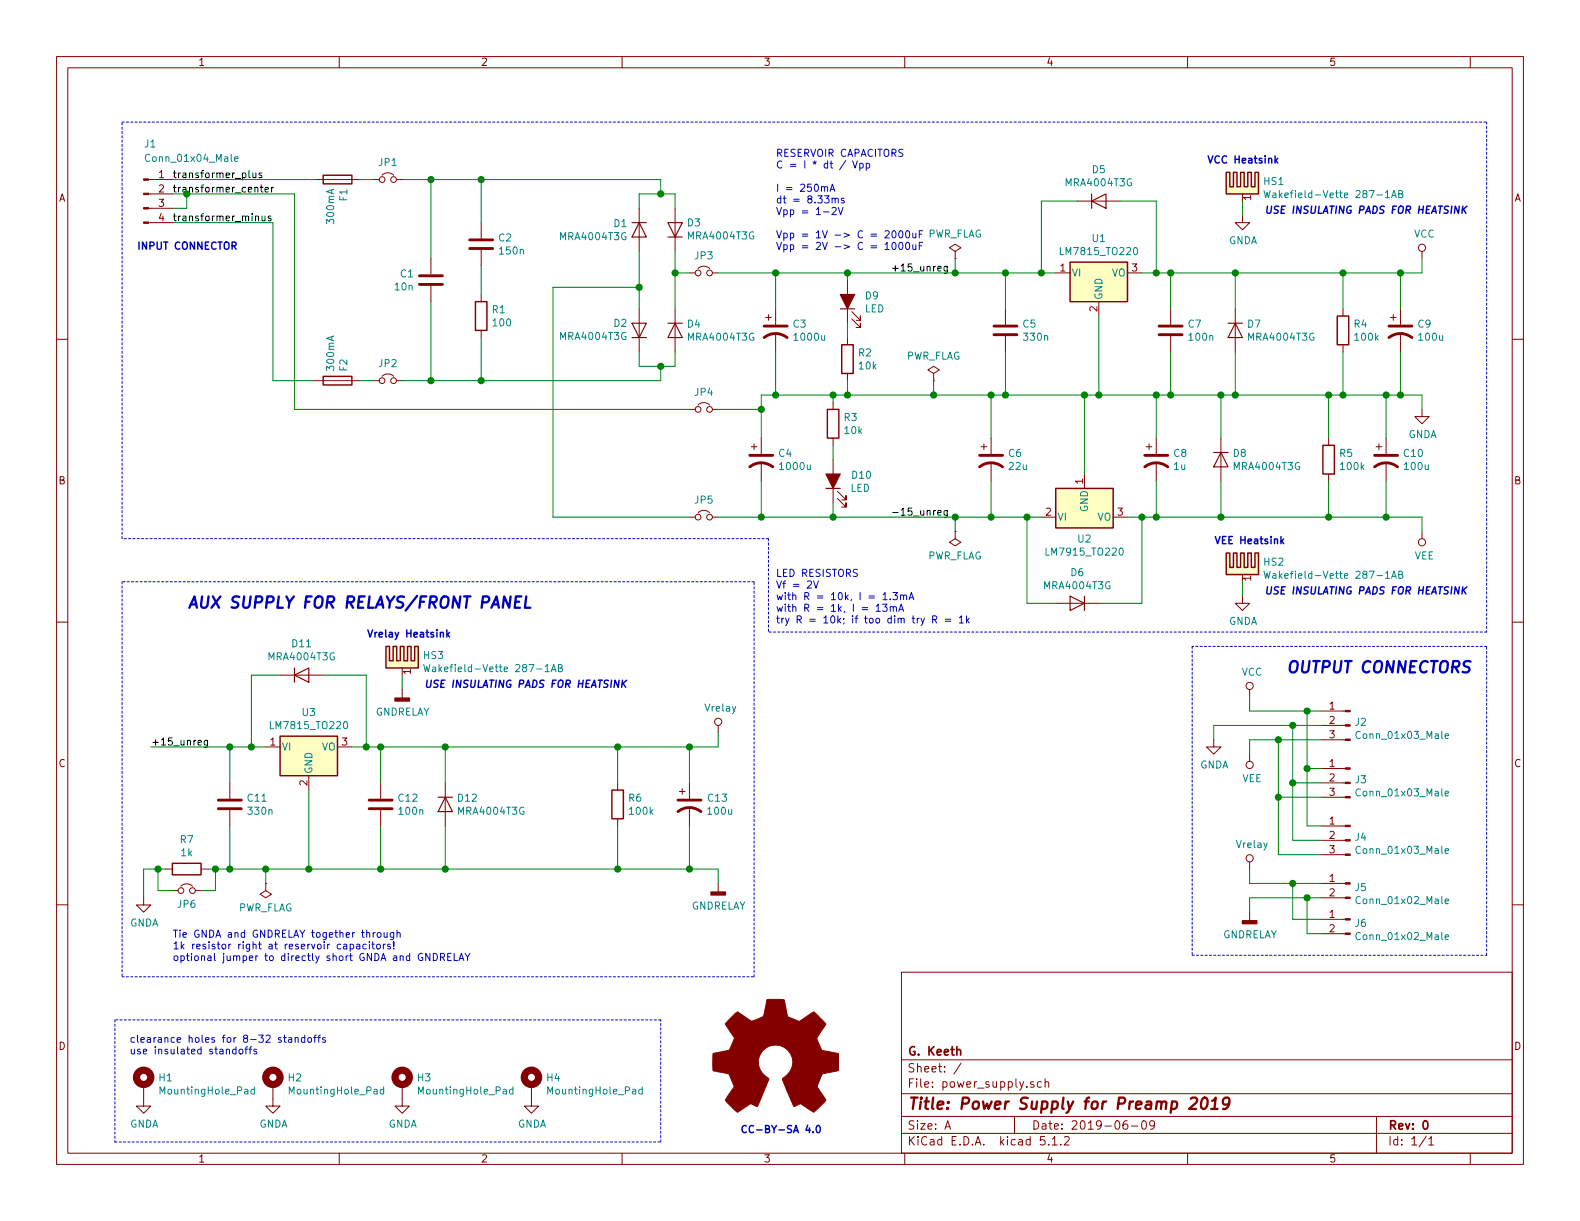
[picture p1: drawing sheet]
<svg xmlns="http://www.w3.org/2000/svg" width="279mm" height="216mm" viewBox="0 0 279 216" stroke-linecap="round" stroke-linejoin="round" font-family="sans-serif">
<g fill="none" stroke="#840000" stroke-width=".18">
<path d="M10 10h259.4v195.9h-259.4zM12 12h255.4v191.9h-255.4zM60 10v2M110 10v2M160 10v2M210 10v2M260 10v2M26.3 31.8h4.2M26.3 39.4h4.2M26.3 36.8h4.2M26.3 34.3h4.2M55.9 31.8h7.6"/>
<path d="M66 31.8h1.1M67.6 31a1.41 1.41 0 0 1 2 0M70.1 31.8h1M85.1 39.4v2.8M113 36.8v7.7M119.4 36.8v7.7M190.5 35.6h7.6M219.7 38.1v1.3h1.3l-1.3 1.2-1.3-1.2h1.3M10 60h2M76.2 45.7v2.8M76.2 50.5v2.8M85.1 44.2v2.8"/>
<path d="M85.1 52.1v1.2M85.1 58.4v1.3M113 54.6v7.6M119.4 54.6v7.6M121.9 48.3h1M123.4 47.5a1.41 1.41 0 0 1 2.1 0M126 48.3h1M135.4 56.1h1M135.9 55.6v1M137.2 54.6v2.8M137.2 58.9v3.3M149.9 49.5v7.7"/>
<path d="M149.9 59.7v1.3M150.6 56.4l1.5 1.5v-.7v.7h-.7M150.6 55.1l1.5 1.5v-.7v.7h-.7M168.9 44.5l1-.7-1-.6-1 .6 1 .7v1.2M168.9 45.7h.1M177.8 54.6v2.8M177.8 59.4v2.8M186.7 48.3h2.5M194.3 53.3v2.6M199.4 48.3h2.5M207 54.6v2.8M207 59.4v2.8"/>
<path d="M218.4 54.6v7.6M237.5 54.6v1.3M245.9 56.1h1M246.4 55.6v1M247.6 54.6v2.8M247.6 58.9v3.3M251.5 44.5v1.2M267.4 60h2M55.9 67.3h7.6M66 67.3h1.1M67.6 66.5a1.41 1.41 0 0 1 2 0M70.1 67.3h1"/>
<path d="M121.9 72.4h1M123.4 71.6a1.41 1.41 0 0 1 2.1 0M126 72.4h1M132.8 79h1.1M133.3 78.5v1M134.6 77.5v2.8M147.3 71.1v1.3M147.3 77.5v1.2M149.9 66v1.3M165.1 66l1-.6-1-.6-1 .6 1 .6v1.3M165.1 67.3h.1M173.5 79h1"/>
<path d="M174 78.5v1M175.3 77.5v2.8M202.7 79h1M203.2 78.5v1M204.5 77.5v2.8M215.9 77.5v7.6M234.9 77.5v1.2M237.5 61v1.2M243.3 79h1M243.8 78.5v1M245.1 77.5v2.8M251.5 72.4v1.3h1.2l-1.2 1.2-1.3-1.2h1.3"/>
<path d="M121.9 91.4h1M123.4 90.7a1.41 1.41 0 0 1 2.1 0M126 91.4h1M134.6 81.8v3.3M147.3 81.3v7.6M148.1 88.1l1.5 1.6v-.8v.8h-.8M148.1 86.9l1.5 1.5v-.8v.8h-.8M168.9 94v1.3l1 .6-1 .6-1-.6 1-.6M168.9 94h.1M175.3 81.8v3.3M184.1 91.4h2.6M191.8 83.8v2.6"/>
<path d="M196.8 91.4h2.6M204.5 81.8v3.3M234.9 83.8v1.3M245.1 81.8v3.3M251.5 94v1.3M10 110h2M49.5 119.4h7.6M186.7 106.7h7.6M219.7 105.4v1.3h1.3l-1.3 1.3-1.3-1.3h1.3M267.4 110h2M40.6 138.4v2.8M47 132.1h2.5"/>
<path d="M54.6 137.2v2.5M59.7 132.1h2.5M67.3 138.4v2.8M71.1 121.9v1.5M78.7 138.4v7.7M109.2 138.4v1.3M120.1 140h1.1M120.6 139.4v1.1M121.9 138.4v2.8M127 128.3v1.2M214.6 130.8v1.3h1.3l-1.3 1.3-1.2-1.3h1.2M221 121.9v1.3"/>
<path d="M221 133.4v1.2M233.7 130.8h4.2M233.7 128.3h4.2M233.7 125.7h4.2M233.7 138.4h4.2M233.7 135.9h4.2M10 160h2M25.4 158.8v1.2h1.3l-1.3 1.3-1.3-1.3h1.3M29.2 153.7h1.3M30.5 157.5h1M32 156.7a1.41 1.41 0 0 1 2 0M34.5 157.5h1.1"/>
<path d="M35.6 153.7h1.2M40.6 143.3v2.8M47 156.2v1.3l-1 .6 1 .7 1-.7-1-.6M47 156.2h.1M67.3 143.3v2.8M109.2 144.8v1.3M121.9 142.7v3.4M127 156.2v1.5M221 152.4v1.3M233.7 141h4.2M233.7 151.1h4.2M233.7 148.6h4.2"/>
<path d="M233.7 146.1h4.2M233.7 158.8h4.2M233.7 156.2h4.2M267.4 160h2M159.4 171.9h108v32h-108zM221 161.3v1.5M233.7 165.1h4.2M233.7 162.6h4.2M25.4 191.8v3.8h1.3l-1.3 1.3-1.3-1.3h1.3M48.3 191.8v3.8h1.2l-1.2 1.3-1.3-1.3h1.3M71.1 191.8v3.8h1.3l-1.3 1.3-1.3-1.3h1.3M94 191.8v3.8h1.2l-1.2 1.3-1.3-1.3h1.3"/>
<path d="M159.4 197.4h108M159.4 193.4h108M159.4 187.4h108M167.1 199.7l.5-1.5 .5 1.5M167.2 199.2h.8M170 188l-1.3 1.9M179.4 197.4v3M182.8 191.3a.37 .37 0 0 0-.6 .2l.1 .2 .5 .1 .1 .2-.2 .3-.5-.1M184.1 191.3h-.4l-.3 .2 .1 .6 .2 .2 .4-.1M184.8 191.4l.1-.1a.37 .37 0 0 1 .5 .2v.8M184.8 190.8v1.5M199.3 198.2a.62 .62 0 0 0-.7 .6l.1 .7 .2 .2 .5-.2v-.5l-.1-.2h-.4l-.3 .2"/>
<path d="M200.1 199.1h1.1M202 198.3l.4-.1a.94 .94 0 0 1 0 1.5 .82 .82 0 0 1-.4-1.4zM204.2 198.8l-.3 .3h-.3l-.3-.3v-.3l.2-.3h.4l.2 .1a1.13 1.13 0 0 1-.2 1.3l-.4 .1M243.4 197.4v6.5M60 203.9v2M110 203.9v2M159.4 200.4h108M160 203.9v2M184.7 201h-.7l-.1 .7 .2-.2 .6 .1 .1 .2-.1 .5-.2 .2-.6-.2M185.4 202.3v.2M186.1 201.4l.4-.4v1.5M186.1 202.5h.8"/>
<path d="M187.6 202.3v.2M188.2 201.1l.2-.1h.4l.3 .4-.9 1.1h.9M210 203.9v2M252.2 200.9l-1.2 1.9M252.7 201.4l.4-.4v1.5M252.7 202.5h.8M260 203.9v2"/>
<circle cx="67.6" cy="31.8" r=".51"/>
<circle cx="69.6" cy="31.8" r=".51"/>
<circle cx="123.4" cy="48.3" r=".51"/>
<circle cx="125.5" cy="48.3" r=".51"/>
<circle cx="251.5" cy="43.8" r=".63"/>
<circle cx="67.6" cy="67.3" r=".51"/>
<circle cx="69.6" cy="67.3" r=".51"/>
<circle cx="123.4" cy="72.4" r=".51"/>
<circle cx="125.5" cy="72.4" r=".51"/>
<circle cx="123.4" cy="91.4" r=".51"/>
<circle cx="125.5" cy="91.4" r=".51"/>
<circle cx="251.5" cy="95.9" r=".63"/>
<circle cx="127" cy="127.6" r=".63"/>
<circle cx="221" cy="121.3" r=".63"/>
<circle cx="221" cy="135.3" r=".63"/>
<circle cx="32" cy="157.5" r=".51"/>
<circle cx="34" cy="157.5" r=".51"/>
<circle cx="221" cy="151.8" r=".63"/>
</g>
<path d="M169.2 185.7l.1-.1a.37 .37 0 0 1 .6 .2v.8M251.8 198.3l.2-.1a.8 .8 0 0 1 .5 .7 .8 .8 0 0 1-.5 .8l-.2-.2-.2-.4z" fill="none" stroke="#840000" stroke-width=".3"/>
<path d="M210.6 194.3l.3-.2h.5l.2 .2 .1 .4-.1 .2-1.3 1.2h1.2M212.8 194.2a.44 .44 0 0 1 .4-.1 .44 .44 0 0 1 .3 .4 1.15 1.15 0 0 1-.7 1.6l-.2-.1a1.52 1.52 0 0 1 .2-1.8zM214.2 196.1h1.1M214.4 194.7l.6-.6-.2 2M217.4 194.9a.65 .65 0 0 1-1.1 .2v-.6a.65 .65 0 0 1 1.1-.2 1.5 1.5 0 0 1-.7 1.8h-.4" fill="none" stroke="#840000" stroke-width=".41"/>
<g fill="none" stroke="#840000" stroke-width=".51">
<path d="M74.2 50.3h4M74.2 48.8h4M83.1 43.9h4M83.1 42.4h4M135.1 59.7a3.3 3.3 0 0 1 4.1 0M135.1 57.7h4.1M175.8 57.7h4M175.8 59.2h4M205 57.7h4M205 59.2h4M245.6 59.7a3.3 3.3 0 0 1 4.1 0M245.6 57.7h4.1"/>
<path d="M132.6 82.6a3.3 3.3 0 0 1 4.1 0M132.6 80.5h4.1M173.2 82.6a3.3 3.3 0 0 1 4.1 0M173.2 80.5h4.1M202.4 82.6a3.3 3.3 0 0 1 4.1 0M202.4 80.5h4.1M243.1 82.6a3.3 3.3 0 0 1 4 0M243.1 80.5h4M38.6 141.5h4.1M38.6 143h4.1M65.3 141.5h4M65.3 143h4"/>
<path d="M119.9 143.5a3.3 3.3 0 0 1 4.1 0M119.9 141.5h4.1"/>
</g>
<g fill="none" stroke="#008400" stroke-width=".18">
<path d="M30.5 36.8h2.5v-2.5h19.1v38.1h69.8M30.5 39.4h17.8v27.9h7.6M30.5 31.8h25.4M63.5 31.8h2.5M71.1 31.8h45.7v2.5M76.2 31.8v13.9M85.1 31.8v7.6M113 36.8v-2.5h6.4v2.5M190.5 35.6h-6.4v12.7M198.1 35.6h6.4v12.7M219.7 35.6v2.5M76.2 53.3v14"/>
<path d="M85.1 47v5.1M85.1 59.7v7.6M113 44.5v10.1M113 50.8h-15.2v40.6h24.1M119.4 44.5v10.1M119.4 48.3h2.5M127 48.3h59.7M137.2 48.3v6.3M149.9 48.3v1.2M149.9 57.2v2.5M168.9 45.7v2.6M177.8 48.3v6.3"/>
<path d="M194.3 55.9v14M207 48.3v6.3M218.4 48.3v6.3M237.5 48.3v6.3M247.6 48.3v6.3M251.5 45.7v2.6h-49.6M63.5 67.3h2.5M113 62.2v2.6h6.4v-2.6M116.8 64.8v2.5h-45.7M127 72.4h7.6M137.2 62.2v7.7M147.3 69.9v1.2"/>
<path d="M147.3 78.7v2.6M149.9 67.3v2.6M165.1 67.3v2.6M175.3 69.9v7.6M177.8 62.2v7.7M191.8 69.9v13.9M204.5 69.9v7.6M207 62.2v7.7M215.9 69.9v7.6M218.4 62.2v7.7M234.9 69.9v7.6M237.5 62.2v7.7"/>
<path d="M245.1 69.9v7.6M247.6 62.2v7.7M251.5 72.4v-2.5h-116.9v7.6M127 91.4h57.1M134.6 85.1v6.3M147.3 88.9v2.5M168.9 91.4v2.6M175.3 85.1v6.3M181.6 91.4v15.3h5.1M199.4 91.4h52.1v2.6M201.9 91.4v15.3h-7.6M204.5 85.1v6.3"/>
<path d="M215.9 85.1v6.3M234.9 85.1v6.3M245.1 85.1v6.3M49.5 119.4h-5.1v12.7M57.1 119.4h7.7v12.7M71.1 119.4v2.5M219.7 102.9v2.5M26.7 132.1h20.3M40.6 132.1v6.3M54.6 139.7v14M67.3 132.1v6.3M78.7 132.1v6.3"/>
<path d="M109.2 132.1v6.3M121.9 132.1v6.3M127 129.5v2.6h-64.8M221 123.2v2.5h12.7M226.1 130.8v20.3h7.6M228.6 138.4h5.1M228.6 128.3v20.3h5.1M231.1 135.9h2.6M231.1 125.7v20.4h2.6M233.7 130.8h-12.7v2.6M233.7 128.3h-19.1v2.5M27.9 153.7v3.8h2.6"/>
<path d="M29.2 153.7h-3.8v5.1M36.8 153.7h90.2v2.5M38.1 153.7v3.8h-2.5M40.6 146.1v7.6M47 153.7v2.5M67.3 146.1v7.6M78.7 146.1v7.6M109.2 146.1v7.6M121.9 146.1v7.6M221 153.7v2.5h12.7M226.1 141h7.6M228.6 156.2v6.4h5.1"/>
<path d="M231.1 158.8v6.3h2.6M233.7 158.8h-12.7v2.5"/>
</g>
<g fill="none" stroke="#840000" stroke-width=".25">
<path d="M57.1 31h5.1v1.5h-5.1zM216.8 30.5h.7v2.5h.6v-2.5h.6v2.5h.7v-2.5h.6v2.5h.6v-2.5h.7v2.5h.6v-2.5h.7v3.8h-5.8zM84.1 53.3h2v5.1h-2zM189.2 46.4h10.2v6.9h-10.2zM236.5 55.9h2v5.1h-2zM57.1 66.5h5.1v1.6h-5.1zM146.3 72.4h2v5.1h-2zM148.8 61h2.1v5h-2.1zM233.9 78.7h2.1v5.1h-2.1zM186.7 86.4h10.1v6.9h-10.1zM216.8 97.8h.7v2.5h.6v-2.5h.6v2.5h.7v-2.5h.6v2.5h.6v-2.5h.7v2.5h.6v-2.5h.7v3.8h-5.8zM68.2 114.3h.7v2.5h.6v-2.5h.7v2.5h.6v-2.5h.6v2.5h.7v-2.5h.6v2.5h.6v-2.5h.7v3.8h-5.8z"/>
<path d="M49.5 130.2h10.2v7h-10.2zM108.2 139.7h2v5.1h-2zM30.5 152.7h5.1v2h-5.1z"/>
</g>
<g fill="#008400" stroke="#008400" stroke-width=".25">
<circle cx="116.8" cy="64.8" r=".51"/>
<circle cx="116.8" cy="34.3" r=".51"/>
<circle cx="113" cy="50.8" r=".51"/>
<circle cx="204.5" cy="48.3" r=".51"/>
<circle cx="119.4" cy="48.3" r=".51"/>
<circle cx="76.2" cy="31.8" r=".51"/>
<circle cx="76.2" cy="67.3" r=".51"/>
<circle cx="85.1" cy="31.8" r=".51"/>
<circle cx="85.1" cy="67.3" r=".51"/>
<circle cx="137.2" cy="48.3" r=".51"/>
<circle cx="134.6" cy="91.4" r=".51"/>
<circle cx="194.3" cy="69.9" r=".51"/>
<circle cx="191.8" cy="69.9" r=".51"/>
<circle cx="184.2" cy="48.3" r=".51"/>
<circle cx="134.6" cy="72.4" r=".51"/>
<circle cx="137.2" cy="69.9" r=".51"/>
<circle cx="231.1" cy="125.7" r=".51"/>
<circle cx="231.1" cy="135.9" r=".51"/>
<circle cx="228.6" cy="128.3" r=".51"/>
<circle cx="228.6" cy="138.4" r=".51"/>
<circle cx="226.1" cy="130.8" r=".51"/>
<circle cx="226.1" cy="141" r=".51"/>
<circle cx="64.8" cy="132.1" r=".51"/>
<circle cx="44.5" cy="132.1" r=".51"/>
<circle cx="168.9" cy="48.3" r=".51"/>
<circle cx="168.9" cy="91.4" r=".51"/>
<circle cx="165.1" cy="69.9" r=".51"/>
<circle cx="54.6" cy="153.7" r=".51"/>
<circle cx="47" cy="153.7" r=".51"/>
<circle cx="228.6" cy="156.2" r=".51"/>
<circle cx="231.1" cy="158.8" r=".51"/>
<circle cx="27.9" cy="153.7" r=".51"/>
<circle cx="38.1" cy="153.7" r=".51"/>
<circle cx="40.6" cy="153.7" r=".51"/>
<circle cx="40.6" cy="132.1" r=".51"/>
<circle cx="247.7" cy="48.3" r=".51"/>
<circle cx="247.7" cy="69.9" r=".51"/>
<circle cx="245.1" cy="69.9" r=".51"/>
<circle cx="245.1" cy="91.4" r=".51"/>
<circle cx="121.9" cy="132.1" r=".51"/>
<circle cx="121.9" cy="153.7" r=".51"/>
<circle cx="147.3" cy="69.9" r=".51"/>
<circle cx="147.3" cy="91.4" r=".51"/>
<circle cx="149.9" cy="48.3" r=".51"/>
<circle cx="149.9" cy="69.9" r=".51"/>
<circle cx="175.3" cy="69.9" r=".51"/>
<circle cx="175.3" cy="91.4" r=".51"/>
<circle cx="177.8" cy="48.3" r=".51"/>
<circle cx="177.8" cy="69.9" r=".51"/>
<circle cx="181.6" cy="91.4" r=".51"/>
<circle cx="201.9" cy="91.4" r=".51"/>
<circle cx="204.5" cy="69.9" r=".51"/>
<circle cx="204.5" cy="91.4" r=".51"/>
<circle cx="207" cy="48.3" r=".51"/>
<circle cx="207" cy="69.9" r=".51"/>
<circle cx="218.4" cy="48.3" r=".51"/>
<circle cx="218.4" cy="69.9" r=".51"/>
<circle cx="215.9" cy="69.9" r=".51"/>
<circle cx="215.9" cy="91.4" r=".51"/>
<circle cx="237.5" cy="69.9" r=".51"/>
<circle cx="235" cy="69.9" r=".51"/>
<circle cx="235" cy="91.4" r=".51"/>
<circle cx="237.5" cy="48.3" r=".51"/>
<circle cx="109.2" cy="132.1" r=".51"/>
<circle cx="109.2" cy="153.7" r=".51"/>
<circle cx="78.7" cy="132.1" r=".51"/>
<circle cx="78.7" cy="153.7" r=".51"/>
<circle cx="67.3" cy="132.1" r=".51"/>
<circle cx="67.3" cy="153.7" r=".51"/>
</g>
<g fill="none" stroke="#000" stroke-width=".18">
<path d="M44.7 30.6l.1 .8h.3l.1-.1M45.2 30.6v.8M46 33.1h.5M46.2 32.7v1.1l.3 .2M46.3 30.6h-.3l-.2 .2v.1l.5 .2v.3h-.5M46.3 38.2l.1 .8h.3l.2-.1M46.9 33.5l.6-.1-.1-.2-.3-.1-.2 .2v.6h.5M46.9 38.2v.8M47.9 38.3l-.3-.1-.2 .2 .1 .2 .4 .1v.3h-.5M48 33.1v.9M48.4 33.1l-.3 .1-.1 .2M167.5 47.1v1.1l-.2 .2-.3-.1"/>
<path d="M167.5 47.1h-.3l-.3 .2 .1 .6h.5M165.8 90.7l.6-.1v-.3h-.4l-.2 .1 .1 .7h.5M167.5 90.3v1.1l-.2 .1h-.3M167.5 90.3h-.3l-.3 .2 .1 .6h.5M36.7 130.9v1.2l-.2 .1-.3-.1M36.7 131l-.4-.1-.2 .2 .1 .6h.5"/>
</g>
<g fill="none" stroke="#0000c2" stroke-width=".18">
<path d="M145.8 33.2l.2-.2h.3l.1 .8M146.8 33.8l.4-1.2 .4 1.2M146.9 33.5h.6M147.1 35.2l.2-.1h.3l.1 .8M147.1 36.8l.5-.1 .3 .3-.8 .9h.8M147.1 35.1v.8M147.7 35.2l.2-.1h.3v.8M148.2 36.7l.5 1.2 .4-1.2M149.3 35.1h-.4l-.1 .1v.2l.5 .1v.3h-.5M149.6 28.4l-1.1 1.6M150.8 28.4l.4 1.3 .4-1.3M152 28.9h.4l.3 .2-.2 .6h-.5"/>
<path d="M152 28.9v1.2M153.2 28.9h.3l.3 .2-.1 .6h-.5M153.2 28.9v1.2M156.5 40.9l.5-.1 .3 .3-.8 1h.8M156.5 44.1h.8M157.8 40.9l.2-.1a.69 .69 0 0 1 .5 .6 .69 .69 0 0 1-.5 .7l-.2-.2-.1-.3zM157.8 43l.2-.2a.69 .69 0 0 1 .5 .7 .69 .69 0 0 1-.5 .6l-.2-.1-.1-.4zM159.1 40.9l.1-.1a.67 .67 0 0 1 .5 .6 .67 .67 0 0 1-.5 .7l-.3-.5zM159.1 43l.1-.2a.67 .67 0 0 1 .5 .7 .67 .67 0 0 1-.5 .6l-.3-.5zM160.3 40.9l.2-.1a.69 .69 0 0 1 .4 .6 .69 .69 0 0 1-.4 .7l-.3-.3-.1-.2zM160.3 43l.2-.2a.69 .69 0 0 1 .4 .7 .69 .69 0 0 1-.4 .6l-.3-.2-.1-.3zM161.4 41.2l.1 .8 .3 .1 .2-.2"/>
<path d="M161.4 43.3l.1 .8h.3l.2-.1M162 41.2v.9M162 43.3v.8M162.6 41.4h.4M162.6 43.5h.4M163.2 40.8h-.6v1.3M163.2 42.8h-.6v1.3M143.9 102.7l.4 1.3 .4-1.3M154.9 107.2l.4-.4v1.3M154.9 108.1h.8M156.1 106.8h.8l-.4 .5 .3 .1v.7h-.5l-.2-.1M156.2 105.1l.3-.3v1.2"/>
<path d="M156.2 106h.7M157.4 105.9v.1M157.4 107.4l.2-.1h.3l.1 .8M157.4 107.3v.8M157.9 104.8h.8l-.4 .5 .3 .1 .1 .4-.3 .2-.5-.1M158 107.4l.1-.1h.3l.1 .8M158.9 108.1l.5-1.3 .4 1.3M159.1 107.7h.6M159.2 105.3l.2-.1 .3 .1 .1 .7M159.2 105.2v.8M159.8 105.4l.2-.2 .3 .1v.7M160.8 106l.4-1.2 .4 1.2"/>
<path d="M160.9 105.7h.6M162.9 109.3l.3 .9M163.5 109.3l-.5 1.2-.1 .1M164.9 109.6l.6-.1 .2-.2-.1-.3-.2-.1h-.5v1.3M165.2 109.6l.5 .6M167.2 109.5h.9M167.2 109.9h.9M169.6 109.2l.4-.3v1.3M169.6 110.2h.8M170.9 108.9v1.3M171 109.7l.4 .5M171.4 109.3l-.5 .5"/>
<path d="M61.9 167h.4l.2 .2-.1 .5h-.5M61.9 167v1.2M63.1 167h.5v.8M63.6 167.3h-.4l-.2 .2 .1 .2h.5M64.8 167h-.4l-.2 .2 .1 .5h.5M65.3 167v.8M65.7 167h.5M65.9 166.5v1.1l.3 .2M66.3 164.9l-.3 .2M66.7 167h.3l.3 .2-.2 .5-.3 .1-.2-.1zM66.8 164.9h.3l.3 .2-.1 .6h-.3l-.3-.2zM67.8 167v.8"/>
<path d="M67.9 164.9l.1 .8h.3l.2-.1M68.1 167l-.3 .2M68.5 164.9v.8M69 167h-.3l-.2 .1 .1 .2 .4 .1v.3h-.5M69.6 164.9v1l-.2 .3-.3-.1M69.6 164.9h-.4l-.2 .2 .1 .6h.5M69.6 167.7v.1M69.6 166.5v.8M70.2 165l.2-.1h.3l.1 .8M70.2 164.5v1.2M76 168.6v1.2l-.7-1.2v1.2M76.6 168.6a.64 .64 0 0 1 .7 .6 .64 .64 0 0 1-.7 .6z"/>
<path d="M77.9 169.2h.6l.1-.5-.2-.1h-.5v1.2M78.2 169.2l.4 .6M79.2 169.2h.4M79.8 168.6h-.6v1.2h.6M80.3 168.6v1.2h.6M81.2 169.8l.4-1.2 .4 1.2M81.3 169.5h.6M82.2 168.6l.5 .6 .4-.6M82.7 169.2v.6M41.7 185.6l-.3-.1-.3 .3 .1 .5h.5M41.7 185.1v1.3M42.4 185.6l.3-.1 .3 .3-.2 .5-.3 .1-.2-.3z"/>
<path d="M43.3 185.5h.5M43.8 185.1l-.3 .2v1.1M44 185.5h.5M44.5 185.1l-.3 .2v1.1M45.4 185.6l-.3-.1-.2 .2v.2l.5 .1v.3h-.5M50.1 183.5h.5M50.3 183v1.1l.3 .2M51.1 183.5h.4l.1 .8M51.6 183.8h-.4l-.2 .2 .2 .3h.4M52.2 183.6l.2-.1h.3v.8M52.2 183.5v.8M53.9 183.5h-.4l-.2 .2 .1 .6h.5"/>
<path d="M53.9 183v1.3M54.5 183.6l.2-.1 .3 .1 .1 .5-.1 .2h-.3l-.2-.1zM55.4 183.5h.5M55.9 183l-.2 .2v1.1M56.2 183.5h.5M56.7 183l-.3 .2v1.1M57.5 183.5h-.3l-.2 .1 .1 .2 .4 .1v.4h-.5"/>
</g>
<g fill="none" stroke="#840000" stroke-width=".2">
<path d="M111.8 39.4h2.5M113 39.4l1.3 2.5h-2.5zM118.1 39.4h2.5l-1.2 2.5zM193 35.6l2.6-1.3v2.5zM193 34.3v2.5M111.8 57.2h2.5l-1.3 2.5zM111.8 59.7h2.5M118.1 41.9h2.5M118.1 57.2h2.5M119.4 57.2l1.2 2.5h-2.5zM148.6 54.6h2.5M217.2 57.2h2.5"/>
<path d="M218.4 57.2l1.3 2.5h-2.5zM146 86.4h2.6M214.6 80h2.6M215.9 80l1.3 2.6h-2.6zM52.1 119.4l2.5-1.3v2.6zM52.1 118.1v2.6M189.2 105.4l2.6 1.3-2.6 1.3zM191.8 105.4v2.6M77.5 141h2.5M78.7 141l1.3 2.5h-2.5z"/>
</g>
<g fill="#840000" stroke="#840000" stroke-width=".18">
<path d="M237.9 130.7h.9v.2h-.9z"/>
<path d="M237.9 128.1h.9v.3h-.9z"/>
<path d="M237.9 125.6h.9v.3h-.9z"/>
<path d="M237.9 140.8h.9v.3h-.9z"/>
<path d="M237.9 138.3h.9v.3h-.9z"/>
<path d="M237.9 135.8h.9v.2h-.9z"/>
<path d="M237.9 151h.9v.3h-.9z"/>
<path d="M237.9 148.5h.9v.2h-.9z"/>
<path d="M237.9 145.9h.9v.3h-.9z"/>
<path d="M237.9 158.6h.9v.3h-.9z"/>
<path d="M237.9 156.1h.9v.2h-.9z"/>
<path d="M25.4 39.2h.9v.3h-.9z"/>
<path d="M25.4 36.7h.9v.3h-.9z"/>
<path d="M25.4 34.2h.9v.2h-.9z"/>
<path d="M25.4 31.6h.9v.3h-.9z"/>
<path d="M237.9 165h.9v.2h-.9z"/>
<path d="M237.9 162.4h.9v.3h-.9z"/>
<path d="M128.9 180.3l1.5-1.4 2.5 1.7 .5-.2 1.6-.7 .6-2.9h2.9a.92 .92 0 0 1 .4 .9l.4 2.1 2.1 .8 2.4-1.6a.97 .97 0 0 1 .8 .6l1.4 1.5-1.5 2.4-.1 .2 .3 .6 .6 1.4 3 .6v3l-2.9 .6-.9 2.3 1.5 2.3-1.4 1.6a.81 .81 0 0 1-.8 .5l-2.2-1.5-1.2 .5-2.1-4.8a3.1 3.1 0 0 0 1.8-3.5 3.1 3.1 0 0 0-2.9-2.5 3.1 3.1 0 0 0-3.1 2.4 3.1 3.1 0 0 0 1.8 3.5l.1 .1-2.1 4.9-1-.5a3.5 3.5 0 0 0-1.7 1l-.8 .5-2.1-2.1a.93 .93 0 0 1 .4-.8l1.1-1.6-.8-2.2a3.7 3.7 0 0 0-1.9-.5l-1-.2v-2.9a.87 .87 0 0 1 .9-.3l2-.4 .6-1.4a.82 .82 0 0 0 0-1.2l-1.4-2z"/>
</g>
<g fill="none" stroke="#008484" stroke-width=".18">
<path d="M41.5 28.1l.6-.1-.1-.2-.3-.1-.2 .2 .1 .6h.4M223.5 33.7l.3 1.3 .3-1 .2 1 .3-1.3M246.1 35l.4-1.3 .4 1.3M246.2 34.6h.6M247.3 34.3l.6-.1 .1-.4-.7-.1v1.3h.5l.3-.3v-.2l-.3-.2M74.9 117.5l.3 1.3 .3-.9 .2 .9 .3-1.3M97.5 118.8l.4-1.3 .4 1.3M97.6 118.4h.6M98.8 118.1h.5l.1-.5-.6-.1v1.3h.4l.3-.3v-.2l-.3-.2M223.5 101l.3 1.3 .3-1 .2 1 .3-1.3M246.1 102.3l.4-1.3 .4 1.3M246.2 101.9h.6"/>
<path d="M247.3 101.6l.6-.1 .1-.4-.7-.1v1.3h.5l.3-.3v-.2l-.3-.2M255.5 130.1l.7-.1-.1-.2-.4-.1-.2 .2 .1 .6h.5M255.5 140.3l.7-.1-.1-.2-.4-.1-.2 .2 .1 .6h.5M255.5 150.5l.7-.1-.1-.3h-.4l-.2 .1 .1 .7h.5M255.5 159.4l.7-.1-.1-.3h-.4l-.2 .1 .1 .6h.5M255.5 165.7l.7-.1-.1-.2-.4-.1-.2 .2 .1 .6h.5M45 192.7l-.4-.1-.2 .2 .1 .6h.5M45 192.2v1.2M67.8 192.7l-.3-.1-.3 .2 .2 .6h.4M67.8 192.2v1.2M90.7 192.7l-.4-.1-.2 .2 .1 .6h.5M90.7 192.2v1.2"/>
<path d="M113.6 192.7l-.4-.1-.2 .2 .1 .6h.5M113.6 192.2v1.2"/>
</g>
<g fill="#ffffc2" stroke="#ffffc2" stroke-width=".18">
<path d="M186.7 86.4h10.1v6.9h-10.1z"/>
<path d="M189.2 46.4h10.2v6.9h-10.2z"/>
<path d="M216.8 97.8h.7v2.5h.6v-2.5h.6v2.5h.7l-.7 1.3h-1.9z"/>
<path d="M219.4 97.8h.6v2.5h.6v-2.5h.7v2.5h.6v-2.5h.7v3.8h-3.9l.7-1.3z"/>
<path d="M49.5 130.2h10.2v7h-10.2z"/>
<path d="M68.2 114.3h.7v2.5h.6v-2.5h.7v2.5h.6l-.6 1.3h-2z"/>
<path d="M70.8 114.3h.6v2.5h.7v-2.5h.6v2.5h.6v-2.5h.7v3.8h-3.8l.6-1.3z"/>
<path d="M216.8 30.5h.7v2.5h.6v-2.5h.6v2.5h.7l-.7 1.3h-1.9z"/>
<path d="M219.4 30.5h.6v2.5h.6v-2.5h.7v2.5h.6v-2.5h.7v3.8h-3.9l.7-1.3z"/>
</g>
<g fill="#840000" stroke="#840000" stroke-width=".2">
<path d="M148.6 52.1h2.5l-1.2 2.5z"/>
<path d="M146 83.8h2.6l-1.3 2.6z"/>
</g>
<g fill="none" stroke="#840000" stroke-width="1.3">
<circle cx="25.4" cy="190.5" r="1.27"/>
<circle cx="48.3" cy="190.5" r="1.27"/>
<circle cx="71.1" cy="190.5" r="1.27"/>
<circle cx="94" cy="190.5" r="1.27"/>
</g>
<g fill="none" stroke="#0000c2" stroke-width=".25">
<path d="M225.6 28.3l.4 .5M226 28l-.5 .5M258.7 36.4l-.2 1.3M258.8 37l.4 .7M259.4 36.4l-.8 .8M226.6 95.7l.4 .4M227 95.3l-.5 .5M79 111.4v1.2M79.1 112.2l.4 .4M79.5 111.8l-.5 .5M258.7 103.8l-.2 1.2M258.8 104.3l.4 .7"/>
<path d="M259.4 103.8l-.8 .7M110.1 120.3l-.2 1.2M110.2 120.8l.4 .7M110.8 120.3l-.8 .7M142.8 199l-.3 .8h.8M143.1 199.4v.9M144.4 199.1l.2-.1a.67 .67 0 0 1 .5 .6 .67 .67 0 0 1-.5 .7l-.3-.5zM143.8 200.2v.1"/>
</g>
<path d="M91.1 106.4h.7M92.2 105.5h-1l-.2 2h.9M93.1 105.5l-.3 2h1" fill="none" stroke="#0000c2" stroke-width=".41"/>
<g fill="#840000" stroke="#840000" stroke-width=".25">
<path d="M125.7 157.7h2.6v.5h-2.6z"/>
<path d="M69.8 123.4h2.6v.6h-2.6z"/>
<path d="M219.7 162.8h2.5v.5h-2.5z"/>
</g>
<g fill="none" stroke="#0000c2" stroke-width=".18" stroke-dasharray=".4 .4">
<path d="M21.6 21.6h241.3M262.9 21.6v90.2M21.6 95.3v-73.7M135.9 95.3h-114.3M135.9 95.3v16.5M21.6 102.9v69.8M133.3 102.9h-111.7M210.8 114.3v54.6M262.9 114.3h-52.1M262.9 111.8h-127M21.6 172.7h111.7M133.3 172.7v-69.8"/>
<path d="M210.8 168.9h52.1M262.9 168.9v-54.6M20.3 180.3v21.6M116.8 180.3h-96.5M20.3 201.9h96.5M116.8 201.9v-21.6"/>
</g>
<g font-size="2.8" fill="#0000c2">
<text x="33" y="107.6">AUX SUPPLY FOR RELAYS/FRONT PANEL</text>
<text x="227.3" y="119">OUTPUT CONNECTORS</text>
</g>
<text font-size="2.8" fill="#840000" x="160.4" y="196.2">Title: Power Supply for Preamp 2019</text>
<g font-size="2.1" fill="#840000">
<text x="160.4" y="189.6">Sheet: /</text>
<text x="160.4" y="186.6">G. Keeth</text>
<text x="160.4" y="192.3">File: power_supply.sch</text>
<text x="160.4" y="202.5">KiCad E.D.A. kicad 5.1.2</text>
<text x="160.4" y="199.7">Size: A</text>
<text x="182.4" y="199.7">Date: 2019-06-09</text>
<text x="245.4" y="199.7">Rev: 0</text>
<text x="245.4" y="202.5">Id: 1/1</text>
</g>
<g font-size="1.8" fill="#840000">
<text x="35" y="11.6">1</text>
<text x="85" y="11.6">2</text>
<text x="135" y="11.6">3</text>
<text x="185" y="11.6">4</text>
<text x="235" y="11.6">5</text>
<text x="10.4" y="35.6">A</text>
<text x="28.1" y="31.5">1</text>
<text x="28.1" y="34">2</text>
<text x="221.2" y="35.4" transform="rotate(-90 221.2 35.4)">1</text>
<text x="267.8" y="35.6">A</text>
<text x="28.1" y="36.6">3</text>
<text x="28.1" y="39.1">4</text>
<text x="187.5" y="48">1</text>
<text x="200.2" y="48">3</text>
<text x="194.1" y="55.1" transform="rotate(-90 194.1 55.1)">2</text>
<text x="10.4" y="85.6">B</text>
<text x="191.5" y="85.6" transform="rotate(-90 191.5 85.6)">1</text>
<text x="267.8" y="85.6">B</text>
<text x="184.9" y="91.2">2</text>
<text x="197.6" y="91.2">3</text>
<text x="221.2" y="102.7" transform="rotate(-90 221.2 102.7)">1</text>
<text x="72.6" y="119.2" transform="rotate(-90 72.6 119.2)">1</text>
<text x="235.1" y="125.5">1</text>
<text x="47.8" y="131.8">1</text>
<text x="60.5" y="131.8">3</text>
<text x="235.1" y="128">2</text>
<text x="235.1" y="130.6">3</text>
<text x="10.4" y="135.6">C</text>
<text x="235.1" y="135.6">1</text>
<text x="267.8" y="135.6">C</text>
<text x="54.4" y="138.9" transform="rotate(-90 54.4 138.9)">2</text>
<text x="235.1" y="138.2">2</text>
<text x="235.1" y="140.7">3</text>
<text x="235.1" y="145.8">1</text>
<text x="235.1" y="148.3">2</text>
<text x="235.1" y="150.9">3</text>
<text x="235.1" y="156">1</text>
<text x="235.1" y="158.5">2</text>
<text x="235.1" y="162.3">1</text>
<text x="235.1" y="164.8">2</text>
<text x="10.4" y="185.6">D</text>
<text x="267.8" y="185.6">D</text>
<text x="35" y="205.5">1</text>
<text x="85" y="205.5">2</text>
<text x="135" y="205.5">3</text>
<text x="185" y="205.5">4</text>
<text x="235" y="205.5">5</text>
</g>
<g font-size="1.8" fill="#008484">
<text x="25.6" y="26.1">J1</text>
<text x="26.2" y="28.6">Conn_01x04_Male</text>
<text x="67" y="29.4">JP1</text>
<text x="61.4" y="35.5" transform="rotate(-90 61.4 35.5)">F1</text>
<text x="188.6" y="32.9">MRA4004T3G</text>
<text x="193.2" y="30.6">D5</text>
<text x="223.5" y="32.7">HS1</text>
<text x="225.5" y="35">Wakefield-Vette 287-1AB</text>
<text x="59.1" y="39.4" transform="rotate(-90 59.1 39.4)">300mA</text>
<text x="108.6" y="40.2">D1</text>
<text x="121.6" y="40">D3</text>
<text x="88.2" y="42.7">C2</text>
<text x="88.5" y="45">150n</text>
<text x="99.2" y="42.5">MRA4004T3G</text>
<text x="121.8" y="42.3">MRA4004T3G</text>
<text x="122.9" y="45.9">JP3</text>
<text x="164" y="42">PWR_FLAG</text>
<text x="187.9" y="45.1">LM7815_TO220</text>
<text x="193.2" y="42.8">U1</text>
<text x="217.2" y="43.2">GNDA</text>
<text x="250" y="42">VCC</text>
<text x="69.9" y="51.4">10n</text>
<text x="70.8" y="49">C1</text>
<text x="153.1" y="52.9">D9</text>
<text x="189.5" y="48.9">VI</text>
<text x="194.9" y="53.1" transform="rotate(-90 194.9 53.1)">GND</text>
<text x="196.6" y="48.9">VO</text>
<text x="87.1" y="55.4">R1</text>
<text x="87.3" y="57.7">100</text>
<text x="108.6" y="57.8">D2</text>
<text x="121.6" y="57.9">D4</text>
<text x="140.3" y="57.9">C3</text>
<text x="152.9" y="55.2">LED</text>
<text x="180.9" y="57.9">C5</text>
<text x="210.1" y="57.9">C7</text>
<text x="220.6" y="57.9">D7</text>
<text x="239.5" y="57.9">R4</text>
<text x="250.8" y="57.9">C9</text>
<text x="59.1" y="65.4" transform="rotate(-90 59.1 65.4)">300mA</text>
<text x="61.4" y="65.6" transform="rotate(-90 61.4 65.6)">F2</text>
<text x="67" y="64.9">JP2</text>
<text x="99.2" y="60.1">MRA4004T3G</text>
<text x="121.8" y="60.2">MRA4004T3G</text>
<text x="140.7" y="60.2">1000u</text>
<text x="151.8" y="63">R2</text>
<text x="152" y="65.3">10k</text>
<text x="160.1" y="63.6">PWR_FLAG</text>
<text x="181.2" y="60.2">330n</text>
<text x="210.4" y="60.2">100n</text>
<text x="220.9" y="60.2">MRA4004T3G</text>
<text x="239.7" y="60.2">100k</text>
<text x="251" y="60.2">100u</text>
<text x="122.9" y="70">JP4</text>
<text x="149.3" y="74.4">R3</text>
<text x="149.4" y="76.8">10k</text>
<text x="249" y="77.5">GNDA</text>
<text x="137.7" y="80.8">C4</text>
<text x="138.1" y="83.1">1000u</text>
<text x="178.4" y="80.8">C6</text>
<text x="178.5" y="83.1">22u</text>
<text x="207.6" y="80.8">C8</text>
<text x="207.6" y="83.1">1u</text>
<text x="218.1" y="80.8">D8</text>
<text x="218.3" y="83.1">MRA4004T3G</text>
<text x="236.9" y="80.8">R5</text>
<text x="237.2" y="83.1">100k</text>
<text x="248.3" y="80.8">C10</text>
<text x="248.5" y="83.1">100u</text>
<text x="122.9" y="89.1">JP5</text>
<text x="150.4" y="87">LED</text>
<text x="150.7" y="84.7">D10</text>
<text x="186.9" y="92.1">VI</text>
<text x="190.7" y="95.9">U2</text>
<text x="192.4" y="90.6" transform="rotate(-90 192.4 90.6)">GND</text>
<text x="194" y="92.1">VO</text>
<text x="163.9" y="98.9">PWR_FLAG</text>
<text x="185.3" y="98.2">LM7915_TO220</text>
<text x="189.4" y="101.9">D6</text>
<text x="223.5" y="100">HS2</text>
<text x="250.1" y="98.9">VEE</text>
<text x="184.8" y="104.2">MRA4004T3G</text>
<text x="225.5" y="102.3">Wakefield-Vette 287-1AB</text>
<text x="217.2" y="110.5">GNDA</text>
<text x="47.7" y="116.8">MRA4004T3G</text>
<text x="51.7" y="114.5">D11</text>
<text x="75" y="116.5">HS3</text>
<text x="76.9" y="118.8">Wakefield-Vette 287-1AB</text>
<text x="219.6" y="119.5">VCC</text>
<text x="124.8" y="125.8">Vrelay</text>
<text x="48.2" y="128.9">LM7815_TO220</text>
<text x="53.5" y="126.6">U3</text>
<text x="66.3" y="126.5">GNDRELAY</text>
<text x="239.7" y="128.3">J2</text>
<text x="240.3" y="130.7">Conn_01x03_Male</text>
<text x="49.8" y="132.7">VI</text>
<text x="55.2" y="136.9" transform="rotate(-90 55.2 136.9)">GND</text>
<text x="56.9" y="132.7">VO</text>
<text x="212.2" y="135.9">GNDA</text>
<text x="43.8" y="141.8">C11</text>
<text x="70.5" y="141.8">C12</text>
<text x="81" y="141.8">D12</text>
<text x="111.2" y="141.8">R6</text>
<text x="125.2" y="141.8">C13</text>
<text x="219.7" y="138.3">VEE</text>
<text x="239.7" y="138.5">J3</text>
<text x="240.3" y="140.8">Conn_01x03_Male</text>
<text x="31.9" y="149.1">R7</text>
<text x="44" y="144.1">330n</text>
<text x="70.7" y="144.1">100n</text>
<text x="81.2" y="144.1">MRA4004T3G</text>
<text x="111.4" y="144.1">100k</text>
<text x="125.3" y="144.1">100u</text>
<text x="218.8" y="150">Vrelay</text>
<text x="239.7" y="148.7">J4</text>
<text x="32.1" y="151.4">1k</text>
<text x="240.3" y="151">Conn_01x03_Male</text>
<text x="31.4" y="160.5">JP6</text>
<text x="42" y="161.2">PWR_FLAG</text>
<text x="122.1" y="160.8">GNDRELAY</text>
<text x="239.7" y="157.6">J5</text>
<text x="240.3" y="159.9">Conn_01x02_Male</text>
<text x="22.9" y="163.8">GNDA</text>
<text x="216.1" y="165.9">GNDRELAY</text>
<text x="239.7" y="163.9">J6</text>
<text x="240.3" y="166.2">Conn_01x02_Male</text>
<text x="28.2" y="191.2">H1</text>
<text x="51" y="191.2">H2</text>
<text x="73.9" y="191.2">H3</text>
<text x="96.7" y="191.2">H4</text>
<text x="28.7" y="193.5">MountingHole_Pad</text>
<text x="51.5" y="193.5">MountingHole_Pad</text>
<text x="74.4" y="193.5">MountingHole_Pad</text>
<text x="97.2" y="193.5">MountingHole_Pad</text>
<text x="22.9" y="199.4">GNDA</text>
<text x="45.8" y="199.4">GNDA</text>
<text x="68.7" y="199.4">GNDA</text>
<text x="91.5" y="199.4">GNDA</text>
</g>
<g font-size="1.8" fill="#0000c2">
<text x="137.2" y="27.7">RESERVOIR CAPACITORS</text>
<text x="137.2" y="29.8">C = I * dt / Vpp</text>
<text x="213.4" y="28.9">VCC Heatsink</text>
<text x="137.2" y="33.9">I = 250mA</text>
<text x="137.2" y="36">dt = 8.33ms</text>
<text x="137.2" y="38">Vpp = 1-2V</text>
<text x="223.5" y="37.8">USE INSULATING PADS FOR HEATSINK</text>
<text x="24.1" y="44.1">INPUT CONNECTOR</text>
<text x="137.2" y="42.1">Vpp = 1V -&gt; C = 2000uF</text>
<text x="137.2" y="44.2">Vpp = 2V -&gt; C = 1000uF</text>
<text x="214.6" y="96.2">VEE Heatsink</text>
<text x="137.2" y="102">LED RESISTORS</text>
<text x="137.2" y="104.1">Vf = 2V</text>
<text x="137.2" y="106.1">with R = 10k, I = 1.3mA</text>
<text x="223.5" y="105.1">USE INSULATING PADS FOR HEATSINK</text>
<text x="64.8" y="112.7">Vrelay Heatsink</text>
<text x="137.2" y="108.2">with R = 1k, I = 13mA</text>
<text x="137.2" y="110.2">try R = 10k; if too dim try R = 1k</text>
<text x="74.9" y="121.6">USE INSULATING PADS FOR HEATSINK</text>
<text x="30.5" y="165.8">Tie GNDA and GNDRELAY together through</text>
<text x="30.5" y="167.9">1k resistor right at reservoir capacitors!</text>
<text x="30.5" y="169.9">optional jumper to directly short GNDA and GNDRELAY</text>
<text x="22.9" y="184.4">clearance holes for 8-32 standoffs</text>
<text x="22.9" y="186.4">use insulated standoffs</text>
<text x="130.8" y="200.4">CC-BY-SA 4.0</text>
</g>
<text font-size="1.8" fill="#008400" x="30.5" y="34">transformer_center</text>
<g font-size="1.8">
<text x="30.5" y="31.5">transformer_plus</text>
<text x="30.5" y="39.1">transformer_minus</text>
<text x="157.5" y="48">+15_unreg</text>
<text x="157.5" y="91.2">-15_unreg</text>
<text x="26.7" y="131.8">+15_unreg</text>
</g>
</svg>
